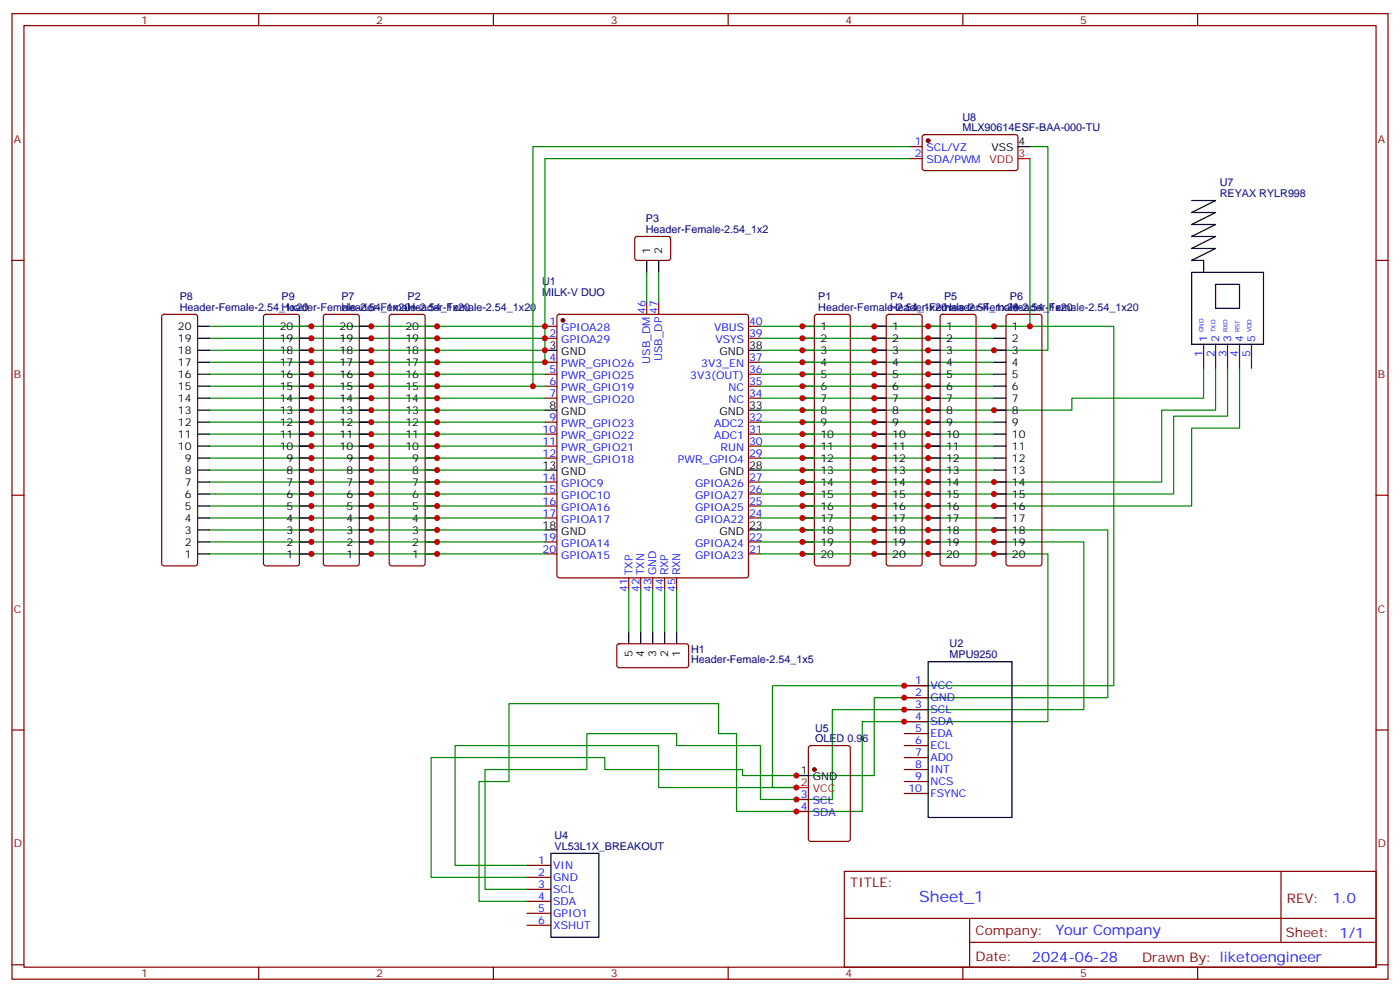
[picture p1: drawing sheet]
<svg xmlns="http://www.w3.org/2000/svg" width="412mm" height="292mm" viewBox="0 0 412 292" stroke-linecap="round" stroke-linejoin="round" font-family="sans-serif">
<g fill="none" stroke="#870000" stroke-width=".35">
<path d="M3.5 4h405.4v284.4h-405.4zM7.1 7.5h398.2v277.3h-398.2zM76.2 4v3.5M145.3 4v3.5M214.5 4v3.5M283.6 4v3.5M352.8 4v3.5M271.9 39.9l.4-.2h27.1l.5 .7-.1 9.4-.6 .4h-27.1l-.5-.7v-9.1zM268.1 43.2h3.5M268.1 46.7h3.5M3.5 76.7h3.6M187.2 69.8l.5-.2 9.4 .1 .5 .6-.1 6-.7 .4-9.4-.1-.4-.6v-5.7z"/>
<path d="M405.3 76.7h3.6M47.9 92.8l.4-.2h9.2l.5 .2 .2 .5v72.6l-.2 .5-.5 .3h-9.2l-.5-.3-.2-.5v-72.6zM77.8 92.8l.5-.2h9.2l.5 .2 .2 .5v72.6l-.2 .5-.5 .3h-9.2l-.5-.3-.2-.5v-72.6zM95.5 92.8l.5-.2h9.1l.5 .2 .2 .5v72.6l-.2 .5-.5 .3h-9.1l-.5-.3-.3-.5v-72.6zM114.9 92.8l.5-.2h9.1l.5 .2 .2 .5v72.6l-.2 .5-.5 .3h-9.1l-.5-.3-.2-.5v-72.6zM160.5 96.1h3.5M160.5 99.6h3.5M164.3 92.8l.4-.2h55.1l.5 .2 .2 .5v76.2l-.2 .5-.5 .2h-55.1l-.5-.3-.2-.4v-76.2zM190.5 89v3.6M194 89v3.6M220.5 96.1h3.5M220.5 99.6h3.5"/>
<path d="M240.1 92.8l.5-.2h9.2l.5 .2 .2 .5v72.6l-.3 .5-.4 .3h-9.2l-.5-.3-.2-.5v-72.6zM261.3 92.8l.5-.2h9.1l.5 .2 .2 .5v72.6l-.2 .5-.5 .3h-9.1l-.5-.3-.2-.5v-72.6zM277.2 92.8l.4-.2h9.2l.5 .2 .2 .5v72.6l-.2 .5-.5 .3h-9.2l-.5-.3-.2-.5v-72.6zM296.6 92.8l.4-.2h9.2l.5 .2 .2 .5v72.6l-.2 .5-.5 .3h-9.2l-.5-.3-.2-.5v-72.6zM160.5 106.7h3.5M160.5 110.2h3.5M160.5 113.7h3.5M160.5 117.3h3.5M220.5 106.7h3.5M220.5 110.2h3.5M220.5 113.7h3.5M220.5 117.3h3.5"/>
<path d="M354.5 101.4v7M358.1 101.4v7M361.6 101.4v7M365.1 101.4v7M368.7 101.4v7M160.5 124.3h3.5M160.5 127.8h3.5M160.5 131.4h3.5M160.5 134.9h3.5M220.5 124.3h3.5M220.5 127.8h3.5M220.5 131.4h3.5"/>
<path d="M220.5 134.9h3.5M3.5 145.8h3.6M160.5 142h3.5M160.5 145.5h3.5M160.5 149h3.5M160.5 152.5h3.5M160.5 159.6h3.5M220.5 142h3.5M220.5 145.5h3.5M220.5 149h3.5M220.5 152.5h3.5M220.5 159.6h3.5"/>
<path d="M405.3 145.8h3.6M160.5 163.1h3.5M185.2 170.2v3.5M188.7 170.2v3.5M192.3 170.2v3.5M195.8 170.2v3.5M199.3 170.2v3.5M220.5 163.1h3.5M181.9 189.8l.5-.2h20l.4 .7v5.9l-.7 .4h-20l-.4-.7v-5.6zM3.5 215h3.6M238.4 219.8l.4-.2h11l.6 .4 .1 27.1-.5 .6-11.2 .1-.6-.5-.1-27zM266.3 201.9h7.1"/>
<path d="M266.3 205.5h7.1M266.3 209h7.1M266.3 212.5h7.1M266.3 216h7.1M266.3 219.6h7.1M405.3 215h3.6M234.6 235.4h3.5M234.6 239h3.5M266.3 223.1h7.1M266.3 226.6h7.1M266.3 230.2h7.1M266.3 233.7h7.1"/>
<path d="M155.2 254.8h7.1M155.2 258.4h7.1M248.7 256.6h156.6v28.2h-156.6zM377.3 256.6v20.9M155.2 272.5h7.1M155.2 261.9h7.1M155.2 265.4h7.1M155.2 269h7.1M248.7 270.5h156.5M285.6 277.5h119.6M285.6 270.5v14.1M3.5 284.1h3.6"/>
<path d="M76.2 284.8v3.6M145.3 284.8v3.6M214.5 284.8v3.6M283.6 284.8v3.6M352.8 284.8v3.6M405.3 284.1h3.6"/>
</g>
<g fill="#870000" stroke="#870000" stroke-width=".35">
<circle cx="165.8" cy="94.3" r=".53"/>
<circle cx="239.9" cy="226.6" r=".53"/>
<circle cx="273.4" cy="41.4" r=".53"/>
</g>
<g fill="none" stroke="#000" stroke-width=".35">
<path d="M299.9 43.2h3.5M351 59.1h7.1l-7.1 3.5h7.1l-7.1 3.5h7.1l-7.1 3.5h7.1l-7.1 3.6h7.1l-7.1 3.5h3.5v3.5M190.5 76.7v3.5M194 76.7v3.5M58.2 96.1h3.5M58.2 99.6h3.5M88.2 96.1h3.5M88.2 99.6h3.5M105.8 96.1h3.6M105.8 99.6h3.6M125.2 96.1h3.6M125.2 99.6h3.6"/>
<path d="M236.4 96.1h3.5M236.4 99.6h3.5M257.5 96.1h3.6M257.5 99.6h3.6M273.4 96.1h3.5M273.4 99.6h3.5M292.8 96.1h3.5M292.8 99.6h3.5M351 80.2h21.2v21.2h-21.2zM358.1 83.7h7v7.1h-7zM58.2 103.2h3.5M58.2 106.7h3.5"/>
<path d="M58.2 110.2h3.5M58.2 113.7h3.5M58.2 117.3h3.5M88.2 103.2h3.5M88.2 106.7h3.5M88.2 110.2h3.5M88.2 113.7h3.5M88.2 117.3h3.5M105.8 103.2h3.6M105.8 106.7h3.6M105.8 110.2h3.6M105.8 113.7h3.6"/>
<path d="M105.8 117.3h3.6M125.2 103.2h3.6M125.2 106.7h3.6M125.2 110.2h3.6M125.2 113.7h3.6M125.2 117.3h3.6M160.5 103.2h3.5M220.5 103.2h3.5M236.4 103.2h3.5M236.4 106.7h3.5M236.4 110.2h3.5M236.4 113.7h3.5"/>
<path d="M236.4 117.3h3.5M257.5 103.2h3.6M257.5 106.7h3.6M257.5 110.2h3.6M257.5 113.7h3.6M257.5 117.3h3.6M273.4 103.2h3.5M273.4 106.7h3.5M273.4 110.2h3.5M273.4 113.7h3.5M273.4 117.3h3.5M292.8 103.2h3.5"/>
<path d="M292.8 106.7h3.5M292.8 110.2h3.5M292.8 113.7h3.5M292.8 117.3h3.5M58.2 120.8h3.5M58.2 138.4h3.5M58.2 124.3h3.5M58.2 127.8h3.5M58.2 131.4h3.5M58.2 134.9h3.5M88.2 120.8h3.5M88.2 138.4h3.5"/>
<path d="M88.2 124.3h3.5M88.2 127.8h3.5M88.2 131.4h3.5M88.2 134.9h3.5M105.8 120.8h3.6M105.8 138.4h3.6M105.8 124.3h3.6M105.8 127.8h3.6M105.8 131.4h3.6M105.8 134.9h3.6M125.2 120.8h3.6M125.2 138.4h3.6"/>
<path d="M125.2 124.3h3.6M125.2 127.8h3.6M125.2 131.4h3.6M125.2 134.9h3.6M160.5 120.8h3.5M160.5 138.4h3.5M220.5 120.8h3.5M220.5 138.4h3.5M236.4 120.8h3.5M236.4 138.4h3.5M236.4 124.3h3.5M236.4 127.8h3.5"/>
<path d="M236.4 131.4h3.5M236.4 134.9h3.5M257.5 120.8h3.6M257.5 138.4h3.6M257.5 124.3h3.6M257.5 127.8h3.6M257.5 131.4h3.6M257.5 134.9h3.6M273.4 120.8h3.5M273.4 138.4h3.5M273.4 124.3h3.5M273.4 127.8h3.5"/>
<path d="M273.4 131.4h3.5M273.4 134.9h3.5M292.8 120.8h3.5M292.8 138.4h3.5M292.8 124.3h3.5M292.8 127.8h3.5M292.8 131.4h3.5M292.8 134.9h3.5M58.2 156.1h3.5M58.2 142h3.5M58.2 145.5h3.5M58.2 149h3.5"/>
<path d="M58.2 152.5h3.5M58.2 159.6h3.5M88.2 156.1h3.5M88.2 142h3.5M88.2 145.5h3.5M88.2 149h3.5M88.2 152.5h3.5M88.2 159.6h3.5M105.8 156.1h3.6M105.8 142h3.6M105.8 145.5h3.6M105.8 149h3.6"/>
<path d="M105.8 152.5h3.6M105.8 159.6h3.6M125.2 156.1h3.6M125.2 142h3.6M125.2 145.5h3.6M125.2 149h3.6M125.2 152.5h3.6M125.2 159.6h3.6M160.5 156.1h3.5M220.5 156.1h3.5M236.4 156.1h3.5M236.4 142h3.5"/>
<path d="M236.4 145.5h3.5M236.4 149h3.5M236.4 152.5h3.5M236.4 159.6h3.5M257.5 156.1h3.6M257.5 142h3.6M257.5 145.5h3.6M257.5 149h3.6M257.5 152.5h3.6M257.5 159.6h3.6M273.4 156.1h3.5M273.4 142h3.5"/>
<path d="M273.4 145.5h3.5M273.4 149h3.5M273.4 152.5h3.5M273.4 159.6h3.5M292.8 156.1h3.5M292.8 142h3.5M292.8 145.5h3.5M292.8 149h3.5M292.8 152.5h3.5M292.8 159.6h3.5M58.2 163.1h3.5M88.2 163.1h3.5"/>
<path d="M105.8 163.1h3.6M125.2 163.1h3.6M236.4 163.1h3.5M257.5 163.1h3.6M273.4 163.1h3.5M292.8 163.1h3.5M185.2 186.1v3.5M188.7 186.1v3.5M192.3 186.1v3.5M195.8 186.1v3.5M199.3 186.1v3.5M273.4 194.9h24.7v45.8h-24.7z"/>
<path d="M234.6 228.4h3.5M162.3 251.3h14.1v24.7h-14.1z"/>
</g>
<g fill="none" stroke="#008700" stroke-width=".35">
<path d="M268.1 46.7h-107.6v60h-98.8M268.1 43.2h-111.1v70.5M303.4 43.2h5.3v60h-84.7M303.4 46.7v49.4M61.7 99.6h98.8M61.7 96.1h98.8M190.5 80.2v8.8M194 80.2v8.8M224 96.1h104.1v105.8h-100.6v30h7.1h-40.6v-12.3h-59.9v35.2h21.1M224 99.6h68.8M61.7 103.2h98.8M61.7 110.2h98.8"/>
<path d="M61.7 113.7h98.8M61.7 117.3h98.8M224 106.7h68.8M224 110.2h68.8M224 113.7h68.8M224 117.3h68.8M354.5 108.4v8.9h-38.8v3.5h-91.7M358.1 108.4v12.4h-15.9v21.2h-118.2M361.6 108.4v14.2h-15.9v22.9h-121.7M365.1 108.4v17.7h-14.1v22.9h-127M61.7 120.8h98.8M61.7 124.3h98.8"/>
<path d="M61.7 127.8h98.8M61.7 131.4h98.8M61.7 134.9h98.8M61.7 138.4h98.8M224 124.3h68.8M224 127.8h68.8M224 131.4h68.8M224 134.9h68.8M224 138.4h68.8M61.7 142h98.8M61.7 145.5h98.8M61.7 149h98.8"/>
<path d="M61.7 152.5h98.8M61.7 156.1h98.8M61.7 159.6h98.8M224 152.5h68.8M224 156.1h102.3v49.4h-68.8v22.9h-38.8v-1.8h-40.5v-3.5h-51.2v35.3h28.2M224 159.6h95.3v49.4h-74.1v26.4h-21.2v-15.8h-24.7v-3.6h-26.4v10.6h-30v35.3h12.3M61.7 163.1h98.8M185.2 173.7v12.4M188.7 173.7v12.4M192.3 173.7v12.4M195.8 173.7v12.4M199.3 173.7v12.4"/>
<path d="M224 163.1h84.7v49.4h-54.7v26.5h-37v-23h-5.3v-8.8h-61.8v23h-8.8v35.2h14.1"/>
</g>
<path d="M299.9 46.7h3.5M234.6 231.9h3.5" fill="none" stroke="#f00" stroke-width=".35"/>
<g fill="#c00">
<circle cx="236.4" cy="96.1" r=".88"/>
<circle cx="273.4" cy="96.1" r=".88"/>
<circle cx="257.5" cy="96.1" r=".88"/>
<circle cx="236.4" cy="99.6" r=".88"/>
<circle cx="257.5" cy="99.6" r=".88"/>
<circle cx="273.4" cy="99.6" r=".88"/>
<circle cx="236.4" cy="103.2" r=".88"/>
<circle cx="257.5" cy="103.2" r=".88"/>
<circle cx="273.4" cy="103.2" r=".88"/>
<circle cx="236.4" cy="106.7" r=".88"/>
<circle cx="257.5" cy="106.7" r=".88"/>
<circle cx="273.4" cy="106.7" r=".88"/>
<circle cx="236.4" cy="110.2" r=".88"/>
<circle cx="257.5" cy="110.2" r=".88"/>
<circle cx="273.4" cy="110.2" r=".88"/>
<circle cx="236.4" cy="113.7" r=".88"/>
<circle cx="257.5" cy="113.7" r=".88"/>
<circle cx="273.4" cy="113.7" r=".88"/>
<circle cx="236.4" cy="117.3" r=".88"/>
<circle cx="257.5" cy="117.3" r=".88"/>
<circle cx="273.4" cy="117.3" r=".88"/>
<circle cx="236.4" cy="120.8" r=".88"/>
<circle cx="257.5" cy="120.8" r=".88"/>
<circle cx="273.4" cy="120.8" r=".88"/>
<circle cx="236.4" cy="124.3" r=".88"/>
<circle cx="257.5" cy="124.3" r=".88"/>
<circle cx="273.4" cy="124.3" r=".88"/>
<circle cx="236.4" cy="127.8" r=".88"/>
<circle cx="257.5" cy="127.8" r=".88"/>
<circle cx="273.4" cy="127.8" r=".88"/>
<circle cx="236.4" cy="131.4" r=".88"/>
<circle cx="257.5" cy="131.4" r=".88"/>
<circle cx="273.4" cy="131.4" r=".88"/>
<circle cx="236.4" cy="134.9" r=".88"/>
<circle cx="257.5" cy="134.9" r=".88"/>
<circle cx="273.4" cy="134.9" r=".88"/>
<circle cx="236.4" cy="138.4" r=".88"/>
<circle cx="257.5" cy="138.4" r=".88"/>
<circle cx="273.4" cy="138.4" r=".88"/>
<circle cx="236.4" cy="142" r=".88"/>
<circle cx="257.5" cy="142" r=".88"/>
<circle cx="273.4" cy="142" r=".88"/>
<circle cx="236.4" cy="145.5" r=".88"/>
<circle cx="257.5" cy="145.5" r=".88"/>
<circle cx="273.4" cy="145.5" r=".88"/>
<circle cx="236.4" cy="149" r=".88"/>
<circle cx="257.5" cy="149" r=".88"/>
<circle cx="273.4" cy="149" r=".88"/>
<circle cx="236.4" cy="152.5" r=".88"/>
<circle cx="257.5" cy="152.5" r=".88"/>
<circle cx="273.4" cy="152.5" r=".88"/>
<circle cx="236.4" cy="159.6" r=".88"/>
<circle cx="257.5" cy="159.6" r=".88"/>
<circle cx="273.4" cy="159.6" r=".88"/>
<circle cx="236.4" cy="163.1" r=".88"/>
<circle cx="257.5" cy="163.1" r=".88"/>
<circle cx="273.4" cy="163.1" r=".88"/>
<circle cx="128.8" cy="96.1" r=".88"/>
<circle cx="109.4" cy="96.1" r=".88"/>
<circle cx="91.7" cy="96.1" r=".88"/>
<circle cx="128.8" cy="99.6" r=".88"/>
<circle cx="109.4" cy="99.6" r=".88"/>
<circle cx="91.7" cy="99.6" r=".88"/>
<circle cx="128.8" cy="103.2" r=".88"/>
<circle cx="109.4" cy="103.2" r=".88"/>
<circle cx="91.7" cy="103.2" r=".88"/>
<circle cx="128.8" cy="106.7" r=".88"/>
<circle cx="109.4" cy="106.7" r=".88"/>
<circle cx="91.7" cy="106.7" r=".88"/>
<circle cx="128.8" cy="110.2" r=".88"/>
<circle cx="109.4" cy="110.2" r=".88"/>
<circle cx="91.7" cy="110.2" r=".88"/>
<circle cx="128.8" cy="113.7" r=".88"/>
<circle cx="109.4" cy="113.7" r=".88"/>
<circle cx="91.7" cy="113.7" r=".88"/>
<circle cx="128.8" cy="117.3" r=".88"/>
<circle cx="109.4" cy="117.3" r=".88"/>
<circle cx="91.7" cy="117.3" r=".88"/>
<circle cx="128.8" cy="120.8" r=".88"/>
<circle cx="109.4" cy="120.8" r=".88"/>
<circle cx="91.7" cy="120.8" r=".88"/>
<circle cx="128.8" cy="124.3" r=".88"/>
<circle cx="109.4" cy="124.3" r=".88"/>
<circle cx="91.7" cy="124.3" r=".88"/>
<circle cx="128.8" cy="127.8" r=".88"/>
<circle cx="109.4" cy="127.8" r=".88"/>
<circle cx="91.7" cy="127.8" r=".88"/>
<circle cx="128.8" cy="131.4" r=".88"/>
<circle cx="109.4" cy="131.4" r=".88"/>
<circle cx="91.7" cy="131.4" r=".88"/>
<circle cx="128.8" cy="134.9" r=".88"/>
<circle cx="109.4" cy="134.9" r=".88"/>
<circle cx="91.7" cy="134.9" r=".88"/>
<circle cx="128.8" cy="138.4" r=".88"/>
<circle cx="109.4" cy="138.4" r=".88"/>
<circle cx="91.7" cy="138.4" r=".88"/>
<circle cx="128.8" cy="142" r=".88"/>
<circle cx="109.4" cy="142" r=".88"/>
<circle cx="91.7" cy="142" r=".88"/>
<circle cx="128.8" cy="145.5" r=".88"/>
<circle cx="109.4" cy="145.5" r=".88"/>
<circle cx="91.7" cy="145.5" r=".88"/>
<circle cx="128.8" cy="149" r=".88"/>
<circle cx="109.4" cy="149" r=".88"/>
<circle cx="91.7" cy="149" r=".88"/>
<circle cx="128.8" cy="152.5" r=".88"/>
<circle cx="109.4" cy="152.5" r=".88"/>
<circle cx="91.7" cy="152.5" r=".88"/>
<circle cx="128.8" cy="156.1" r=".88"/>
<circle cx="109.4" cy="156.1" r=".88"/>
<circle cx="91.7" cy="156.1" r=".88"/>
<circle cx="128.8" cy="159.6" r=".88"/>
<circle cx="109.4" cy="159.6" r=".88"/>
<circle cx="91.7" cy="159.6" r=".88"/>
<circle cx="128.8" cy="163.1" r=".88"/>
<circle cx="109.4" cy="163.1" r=".88"/>
<circle cx="91.7" cy="163.1" r=".88"/>
<circle cx="292.8" cy="96.1" r=".88"/>
<circle cx="292.8" cy="159.6" r=".88"/>
<circle cx="292.8" cy="163.1" r=".88"/>
<circle cx="292.8" cy="156.1" r=".88"/>
<circle cx="273.4" cy="156.1" r=".88"/>
<circle cx="257.5" cy="156.1" r=".88"/>
<circle cx="236.4" cy="156.1" r=".88"/>
<circle cx="266.3" cy="212.5" r=".88"/>
<circle cx="266.3" cy="209" r=".88"/>
<circle cx="266.3" cy="205.5" r=".88"/>
<circle cx="266.3" cy="201.9" r=".88"/>
<circle cx="234.6" cy="235.4" r=".88"/>
<circle cx="234.6" cy="228.4" r=".88"/>
<circle cx="234.6" cy="231.9" r=".88"/>
<circle cx="234.6" cy="239" r=".88"/>
<circle cx="292.8" cy="142" r=".88"/>
<circle cx="292.8" cy="145.5" r=".88"/>
<circle cx="292.8" cy="149" r=".88"/>
<circle cx="292.8" cy="120.8" r=".88"/>
<circle cx="160.5" cy="96.1" r=".88"/>
<circle cx="160.5" cy="99.6" r=".88"/>
<circle cx="160.5" cy="103.2" r=".88"/>
<circle cx="160.5" cy="106.7" r=".88"/>
<circle cx="157" cy="113.7" r=".88"/>
<circle cx="303.4" cy="96.1" r=".88"/>
<circle cx="292.8" cy="103.2" r=".88"/>
</g>
<text font-size="4.6" fill="#00f" x="270.8" y="265.6">Sheet_1</text>
<g font-size="4.2" fill="#00f">
<text x="392.5" y="265.9">1.0</text>
<text x="310.9" y="275.4">Your Company</text>
<text x="304" y="283.2">2024-06-28</text>
</g>
<g font-size="3.9" fill="#800">
<text x="250.5" y="261.2">TITLE:</text>
<text x="379.1" y="265.9">REV:</text>
<text x="287.4" y="275.4">Company:</text>
<text x="378.7" y="276">Sheet: 1/1</text>
<text x="287.4" y="283.1">Date:</text>
<text x="336.4" y="283.2">Drawn By: liketoengineer</text>
</g>
<g font-size="3.2" fill="#800">
<text x="41.6" y="7">1</text>
<text x="110.8" y="7">2</text>
<text x="179.9" y="7">3</text>
<text x="249.1" y="7">4</text>
<text x="318.2" y="7">5</text>
<text x="4.1" y="42.1">A</text>
<text x="405.9" y="42.1">A</text>
<text x="4.1" y="111.3">B</text>
<text x="405.9" y="111.3">B</text>
<text x="4.1" y="180.4">C</text>
<text x="405.9" y="180.4">C</text>
<text x="4.1" y="249.6">D</text>
<text x="405.9" y="249.6">D</text>
<text x="41.6" y="287.8">1</text>
<text x="110.8" y="287.8">2</text>
<text x="179.9" y="287.8">3</text>
<text x="249.1" y="287.8">4</text>
<text x="318.2" y="287.8">5</text>
</g>
<g font-size="3.2" fill="#000080">
<text x="283.5" y="35.6">U8</text>
<text x="283.5" y="38.6">MLX90614ESF-BAA-000-TU</text>
<text x="359.3" y="58">REYAX RYLR998</text>
<text x="359.3" y="54.8">U7</text>
<text x="190.2" y="65.5">P3</text>
<text x="190.2" y="68.6">Header-Female-2.54_1x2</text>
<text x="159.7" y="84">U1</text>
<text x="52.9" y="88.5">P8</text>
<text x="82.9" y="88.5">P9</text>
<text x="100.6" y="88.5">P7</text>
<text x="120" y="88.4">P2</text>
<text x="159.7" y="87.2">MILK-V DUO</text>
<text x="241" y="88.4">P1</text>
<text x="262.2" y="88.4">P4</text>
<text x="278.1" y="88.4">P5</text>
<text x="297.5" y="88.4">P6</text>
<text x="52.9" y="91.5">Header-Female-2.54_1x20</text>
<text x="82.9" y="91.5">Header-Female-2.54_1x20Header-Female-2.54_1x20</text>
<text x="100.6" y="91.5">Header-Female-2.54_1x20</text>
<text x="241" y="91.5">Header-Female-2.54_1x20Header-Female-2.54_1x20</text>
<text x="262.2" y="91.5">Header-Female-2.54_1x20</text>
<text x="297.5" y="91.5">Header-Female-2.54_1x20</text>
<text x="279.7" y="190.6">U2</text>
<text x="203.6" y="195.3">Header-Female-2.54_1x5</text>
<text x="203.6" y="192.2">H1</text>
<text x="279.7" y="193.8">MPU9250</text>
<text x="240.1" y="215.4">U5</text>
<text x="240.1" y="218.5">OLED 0.96</text>
<text x="163.4" y="250.2">VL53L1X_BREAKOUT</text>
<text x="163.4" y="247.1">U4</text>
</g>
<g font-size="3.2" fill="#00f">
<text x="269.4" y="42.8">1</text>
<text x="269.4" y="46.4">2</text>
<text x="272.9" y="44.6">SCL/VZ</text>
<text x="272.9" y="48.1">SDA/PWM VDD</text>
<text x="161.9" y="95.7">1</text>
<text x="190.1" y="92.6" transform="rotate(-90 190.1 92.6)">46</text>
<text x="193.7" y="92.6" transform="rotate(-90 193.7 92.6)">47</text>
<text x="220.7" y="95.7">40</text>
<text x="161.9" y="99.3">2</text>
<text x="165.3" y="97.5">GPIOA28</text>
<text x="165.3" y="101">GPIOA29</text>
<text x="210.3" y="97.5">VBUS</text>
<text x="210.7" y="101">VSYS</text>
<text x="220.7" y="99.3">39</text>
<text x="355.6" y="100.7" transform="rotate(-90 355.6 100.7)">1</text>
<text x="359.1" y="100.7" transform="rotate(-90 359.1 100.7)">2</text>
<text x="362.7" y="100.7" transform="rotate(-90 362.7 100.7)">3</text>
<text x="366.2" y="100.7" transform="rotate(-90 366.2 100.7)">4</text>
<text x="369.7" y="100.7" transform="rotate(-90 369.7 100.7)">5</text>
<text x="161.9" y="106.3">4</text>
<text x="191.6" y="107.1" transform="rotate(-90 191.6 107.1)">USB_DM</text>
<text x="195.1" y="106.3" transform="rotate(-90 195.1 106.3)">USB_DP</text>
<text x="220.7" y="106.3">37</text>
<text x="354.2" y="105.2" transform="rotate(-90 354.2 105.2)">1</text>
<text x="357.7" y="105.2" transform="rotate(-90 357.7 105.2)">2</text>
<text x="361.2" y="105.2" transform="rotate(-90 361.2 105.2)">3</text>
<text x="364.8" y="105.2" transform="rotate(-90 364.8 105.2)">4</text>
<text x="368.3" y="105.2" transform="rotate(-90 368.3 105.2)">5</text>
<text x="161.9" y="109.9">5</text>
<text x="161.9" y="113.4">6</text>
<text x="165.3" y="108.1">PWR_GPIO26</text>
<text x="165.3" y="111.6">PWR_GPIO25</text>
<text x="203.3" y="111.6">3V3(OUT)</text>
<text x="206.6" y="108.1">3V3_EN</text>
<text x="220.7" y="113.4">35</text>
<text x="220.7" y="109.9">36</text>
<text x="161.9" y="116.9">7</text>
<text x="165.3" y="115.1">PWR_GPIO19</text>
<text x="165.3" y="118.7">PWR_GPIO20</text>
<text x="214.6" y="118.7">NC</text>
<text x="214.6" y="115.1">NC</text>
<text x="220.7" y="116.9">34</text>
<text x="161.9" y="124">9</text>
<text x="165.3" y="125.7">PWR_GPIO23</text>
<text x="210.3" y="125.7">ADC2</text>
<text x="220.7" y="124">32</text>
<text x="159.8" y="127.5">10</text>
<text x="159.8" y="131">11</text>
<text x="165.3" y="129.3">PWR_GPIO22</text>
<text x="210.3" y="129.3">ADC1</text>
<text x="220.7" y="131">30</text>
<text x="220.7" y="127.5">31</text>
<text x="159.8" y="134.5">12</text>
<text x="165.3" y="132.8">PWR_GPIO21</text>
<text x="165.3" y="136.3">PWR_GPIO18</text>
<text x="199.7" y="136.3">PWR_GPIO4</text>
<text x="212.3" y="132.8">RUN</text>
<text x="220.7" y="134.5">29</text>
<text x="159.8" y="141.6">14</text>
<text x="165.3" y="143.4">GPIOC9</text>
<text x="204.8" y="143.4">GPIOA26</text>
<text x="220.7" y="141.6">27</text>
<text x="159.8" y="145.1">15</text>
<text x="159.8" y="148.7">16</text>
<text x="165.3" y="146.9">GPIOC10</text>
<text x="204.8" y="146.9">GPIOA27</text>
<text x="220.7" y="148.7">25</text>
<text x="220.7" y="145.1">26</text>
<text x="159.8" y="152.2">17</text>
<text x="165.3" y="150.4">GPIOA16</text>
<text x="165.3" y="154">GPIOA17</text>
<text x="204.8" y="154">GPIOA22</text>
<text x="204.8" y="150.4">GPIOA25</text>
<text x="220.7" y="152.2">24</text>
<text x="159.8" y="159.2">19</text>
<text x="165.3" y="161">GPIOA14</text>
<text x="204.8" y="161">GPIOA24</text>
<text x="220.7" y="159.2">22</text>
<text x="159.8" y="162.8">20</text>
<text x="165.3" y="164.5">GPIOA15</text>
<text x="204.8" y="164.5">GPIOA23</text>
<text x="220.7" y="162.8">21</text>
<text x="186.3" y="169.5" transform="rotate(-90 186.3 169.5)">TXP</text>
<text x="189.8" y="169.5" transform="rotate(-90 189.8 169.5)">TXN</text>
<text x="193.3" y="169.5" transform="rotate(-90 193.3 169.5)">GND</text>
<text x="196.8" y="169.5" transform="rotate(-90 196.8 169.5)">RXP</text>
<text x="200.4" y="169.5" transform="rotate(-90 200.4 169.5)">RXN</text>
<text x="184.9" y="174.2" transform="rotate(-90 184.9 174.2)">41</text>
<text x="188.4" y="174.2" transform="rotate(-90 188.4 174.2)">42</text>
<text x="191.9" y="174.2" transform="rotate(-90 191.9 174.2)">43</text>
<text x="195.4" y="174.2" transform="rotate(-90 195.4 174.2)">44</text>
<text x="199" y="174.2" transform="rotate(-90 199 174.2)">45</text>
<text x="269.6" y="201.6">1</text>
<text x="274.1" y="203">VCC</text>
<text x="269.6" y="205.1">2</text>
<text x="269.6" y="208.6">3</text>
<text x="274.1" y="206.5">GND</text>
<text x="269.6" y="212.2">4</text>
<text x="269.6" y="215.7">5</text>
<text x="274.1" y="210">SCL</text>
<text x="274.1" y="213.6">SDA</text>
<text x="269.6" y="219.2">6</text>
<text x="274.1" y="217.1">EDA</text>
<text x="274.1" y="220.6">ECL</text>
<text x="269.6" y="222.7">7</text>
<text x="269.6" y="226.3">8</text>
<text x="274.1" y="224.2">AD0</text>
<text x="274.1" y="227.7">INT</text>
<text x="267.6" y="233.3">10</text>
<text x="269.6" y="229.8">9</text>
<text x="274.1" y="231.2">NCS</text>
<text x="235.9" y="235.1">3</text>
<text x="235.9" y="238.6">4</text>
<text x="239.4" y="236.9">SCL</text>
<text x="274.1" y="234.7">FSYNC</text>
<text x="239.4" y="240.4">SDA</text>
<text x="158.5" y="254.5">1</text>
<text x="163" y="255.9">VIN</text>
<text x="158.5" y="258">2</text>
<text x="158.5" y="261.5">3</text>
<text x="163" y="259.4">GND</text>
<text x="163" y="263">SCL</text>
<text x="158.5" y="265.1">4</text>
<text x="158.5" y="268.6">5</text>
<text x="163" y="266.5">SDA</text>
<text x="158.5" y="272.1">6</text>
<text x="163" y="273.5">XSHUT</text>
<text x="163" y="270">GPIO1</text>
</g>
<g font-size="3.2">
<text x="292.1" y="44.6">VSS</text>
<text x="300" y="42.8">4</text>
<text x="191.6" y="74.9" transform="rotate(-90 191.6 74.9)">1</text>
<text x="195.1" y="74.9" transform="rotate(-90 195.1 74.9)">2</text>
<text x="52.4" y="100.7">19</text>
<text x="52.4" y="97.2">20</text>
<text x="82.4" y="100.7">19</text>
<text x="82.4" y="97.2">20</text>
<text x="100" y="100.7">19</text>
<text x="100" y="97.2">20</text>
<text x="119.4" y="100.7">19</text>
<text x="119.4" y="97.2">20</text>
<text x="241.7" y="97.2">1</text>
<text x="241.7" y="100.7">2</text>
<text x="262.8" y="97.2">1</text>
<text x="262.8" y="100.7">2</text>
<text x="278.7" y="97.2">1</text>
<text x="278.7" y="100.7">2</text>
<text x="298.1" y="97.2">1</text>
<text x="298.1" y="100.7">2</text>
<text x="52.4" y="107.7">17</text>
<text x="52.4" y="104.2">18</text>
<text x="82.4" y="107.7">17</text>
<text x="82.4" y="104.2">18</text>
<text x="100" y="107.7">17</text>
<text x="100" y="104.2">18</text>
<text x="119.4" y="107.7">17</text>
<text x="119.4" y="104.2">18</text>
<text x="161.9" y="102.8">3</text>
<text x="165.3" y="104.6">GND</text>
<text x="211.9" y="104.6">GND</text>
<text x="220.7" y="102.8">38</text>
<text x="241.7" y="104.2">3</text>
<text x="241.7" y="107.7">4</text>
<text x="262.8" y="104.2">3</text>
<text x="262.8" y="107.7">4</text>
<text x="278.7" y="104.2">3</text>
<text x="278.7" y="107.7">4</text>
<text x="298.1" y="104.2">3</text>
<text x="298.1" y="107.7">4</text>
<text x="52.4" y="111.3">16</text>
<text x="82.4" y="111.3">16</text>
<text x="100" y="111.3">16</text>
<text x="119.4" y="111.3">16</text>
<text x="241.7" y="111.3">5</text>
<text x="262.8" y="111.3">5</text>
<text x="278.7" y="111.3">5</text>
<text x="298.1" y="111.3">5</text>
<text x="52.4" y="118.3">14</text>
<text x="52.4" y="114.8">15</text>
<text x="82.4" y="118.3">14</text>
<text x="82.4" y="114.8">15</text>
<text x="100" y="118.3">14</text>
<text x="100" y="114.8">15</text>
<text x="119.4" y="118.3">14</text>
<text x="119.4" y="114.8">15</text>
<text x="241.7" y="114.8">6</text>
<text x="241.7" y="118.3">7</text>
<text x="262.8" y="114.8">6</text>
<text x="262.8" y="118.3">7</text>
<text x="278.7" y="114.8">6</text>
<text x="278.7" y="118.3">7</text>
<text x="298.1" y="114.8">6</text>
<text x="298.1" y="118.3">7</text>
<text x="52.4" y="125.4">12</text>
<text x="52.4" y="121.8">13</text>
<text x="82.4" y="125.4">12</text>
<text x="82.4" y="121.8">13</text>
<text x="100" y="125.4">12</text>
<text x="100" y="121.8">13</text>
<text x="119.4" y="125.4">12</text>
<text x="119.4" y="121.8">13</text>
<text x="161.9" y="120.4">8</text>
<text x="165.3" y="122.2">GND</text>
<text x="211.9" y="122.2">GND</text>
<text x="220.7" y="120.4">33</text>
<text x="241.7" y="121.8">8</text>
<text x="241.7" y="125.4">9</text>
<text x="262.8" y="121.8">8</text>
<text x="262.8" y="125.4">9</text>
<text x="278.7" y="121.8">8</text>
<text x="278.7" y="125.4">9</text>
<text x="298.1" y="121.8">8</text>
<text x="298.1" y="125.4">9</text>
<text x="52.4" y="128.9">11</text>
<text x="82.4" y="128.9">11</text>
<text x="100" y="128.9">11</text>
<text x="119.4" y="128.9">11</text>
<text x="241.7" y="128.9">10</text>
<text x="262.8" y="128.9">10</text>
<text x="278.7" y="128.9">10</text>
<text x="298.1" y="128.9">10</text>
<text x="52.4" y="132.4">10</text>
<text x="54.4" y="136">9</text>
<text x="82.4" y="132.4">10</text>
<text x="84.4" y="136">9</text>
<text x="100" y="132.4">10</text>
<text x="102.1" y="136">9</text>
<text x="119.4" y="132.4">10</text>
<text x="121.5" y="136">9</text>
<text x="241.7" y="132.4">11</text>
<text x="241.7" y="136">12</text>
<text x="262.8" y="132.4">11</text>
<text x="262.8" y="136">12</text>
<text x="278.7" y="132.4">11</text>
<text x="278.7" y="136">12</text>
<text x="298.1" y="132.4">11</text>
<text x="298.1" y="136">12</text>
<text x="54.4" y="143">7</text>
<text x="54.4" y="139.5">8</text>
<text x="84.4" y="143">7</text>
<text x="84.4" y="139.5">8</text>
<text x="102.1" y="143">7</text>
<text x="102.1" y="139.5">8</text>
<text x="121.5" y="143">7</text>
<text x="121.5" y="139.5">8</text>
<text x="159.8" y="138.1">13</text>
<text x="165.3" y="139.8">GND</text>
<text x="211.9" y="139.8">GND</text>
<text x="220.7" y="138.1">28</text>
<text x="241.7" y="139.5">13</text>
<text x="241.7" y="143">14</text>
<text x="262.8" y="139.5">13</text>
<text x="262.8" y="143">14</text>
<text x="278.7" y="139.5">13</text>
<text x="278.7" y="143">14</text>
<text x="298.1" y="139.5">13</text>
<text x="298.1" y="143">14</text>
<text x="54.4" y="146.5">6</text>
<text x="84.4" y="146.5">6</text>
<text x="102.1" y="146.5">6</text>
<text x="121.5" y="146.5">6</text>
<text x="241.7" y="146.5">15</text>
<text x="262.8" y="146.5">15</text>
<text x="278.7" y="146.5">15</text>
<text x="298.1" y="146.5">15</text>
<text x="54.4" y="153.6">4</text>
<text x="54.4" y="150.1">5</text>
<text x="84.4" y="153.6">4</text>
<text x="84.4" y="150.1">5</text>
<text x="102.1" y="153.6">4</text>
<text x="102.1" y="150.1">5</text>
<text x="121.5" y="153.6">4</text>
<text x="121.5" y="150.1">5</text>
<text x="159.8" y="155.7">18</text>
<text x="220.7" y="155.7">23</text>
<text x="241.7" y="150.1">16</text>
<text x="241.7" y="153.6">17</text>
<text x="262.8" y="150.1">16</text>
<text x="262.8" y="153.6">17</text>
<text x="278.7" y="150.1">16</text>
<text x="278.7" y="153.6">17</text>
<text x="298.1" y="150.1">16</text>
<text x="298.1" y="153.6">17</text>
<text x="54.4" y="160.7">2</text>
<text x="54.4" y="157.1">3</text>
<text x="84.4" y="160.7">2</text>
<text x="84.4" y="157.1">3</text>
<text x="102.1" y="160.7">2</text>
<text x="102.1" y="157.1">3</text>
<text x="121.5" y="160.7">2</text>
<text x="121.5" y="157.1">3</text>
<text x="165.3" y="157.5">GND</text>
<text x="211.9" y="157.5">GND</text>
<text x="241.7" y="157.1">18</text>
<text x="241.7" y="160.7">19</text>
<text x="262.8" y="157.1">18</text>
<text x="262.8" y="160.7">19</text>
<text x="278.7" y="157.1">18</text>
<text x="278.7" y="160.7">19</text>
<text x="298.1" y="157.1">18</text>
<text x="298.1" y="160.7">19</text>
<text x="54.4" y="164.2">1</text>
<text x="84.4" y="164.2">1</text>
<text x="102.1" y="164.2">1</text>
<text x="121.5" y="164.2">1</text>
<text x="241.7" y="164.2">20</text>
<text x="262.8" y="164.2">20</text>
<text x="278.7" y="164.2">20</text>
<text x="298.1" y="164.2">20</text>
<text x="186.3" y="193.4" transform="rotate(-90 186.3 193.4)">5</text>
<text x="189.8" y="193.4" transform="rotate(-90 189.8 193.4)">4</text>
<text x="193.3" y="193.4" transform="rotate(-90 193.3 193.4)">3</text>
<text x="196.8" y="193.4" transform="rotate(-90 196.8 193.4)">2</text>
<text x="200.4" y="193.4" transform="rotate(-90 200.4 193.4)">1</text>
<text x="235.9" y="228">1</text>
<text x="239.4" y="229.8">GND</text>
</g>
<g font-size="3.2" fill="#f00">
<text x="300" y="46.4">3</text>
<text x="235.9" y="231.6">2</text>
<text x="239.4" y="233.3">VCC</text>
</g>
<g font-size="1.8" fill="#00f">
<text x="354.5" y="97.9" transform="rotate(-90 354.5 97.9)">GND</text>
<text x="358.1" y="97.9" transform="rotate(-90 358.1 97.9)">TXD</text>
<text x="361.6" y="97.9" transform="rotate(-90 361.6 97.9)">RXD</text>
<text x="365.1" y="97.9" transform="rotate(-90 365.1 97.9)">RST</text>
<text x="368.7" y="97.9" transform="rotate(-90 368.7 97.9)">VDD</text>
</g>
</svg>
